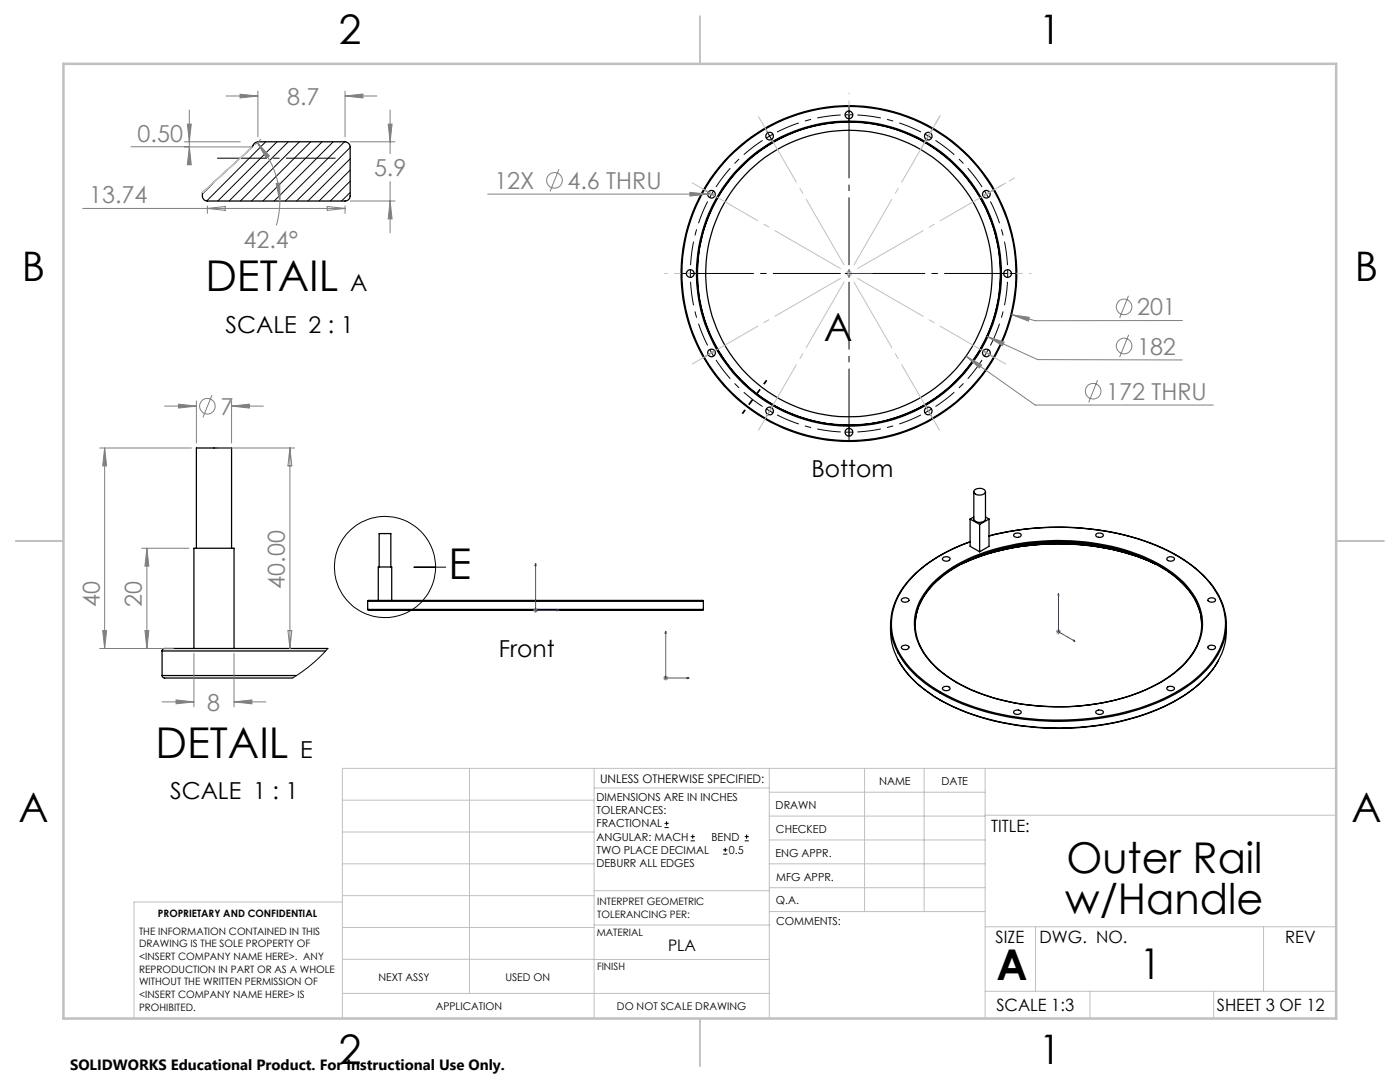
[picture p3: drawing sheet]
<svg xmlns="http://www.w3.org/2000/svg" width="279mm" height="216mm" viewBox="0 0 279 216" stroke-linecap="round" stroke-linejoin="round" font-family="sans-serif">
<g fill="none" stroke="#000" stroke-width=".25">
<path d="M40.4 38.5l9.8-9a1.62 1.62 0 0 1 1.3-1.2h17.4a1.1 1.1 0 0 1 1 1l-.1 9.9a.97 .97 0 0 1-.9 .9h-27.5a1.19 1.19 0 0 1-1-1.6zM194.3 98.1v5.5a1.34 1.34 0 0 0 2.4 0v-5.5M194.5 97.8a1.48 1.48 0 0 1 2.2 .3 1.33 1.33 0 0 1-2.4 0zM39.2 109.4v-20h7v20M73.4 120l.1-.2h66.8l.1 .2M73.4 120h67M73.4 120v1.6M75.5 119.8v-6.7h2.7v6.7M75.7 113.1v-6.6h2.3v6.6M140.4 120v1.6M179.2 118.9a12.1 12.1 0 0 0 1.6 13.8 28.9 28.9 0 0 0 13.8 8.7 54.4 54.4 0 0 0 37.6-1.7 22.6 22.6 0 0 0 11.3-9.8 11.7 11.7 0 0 0-.2-11M180 119.6a.84 .84 0 0 1 1.4 .2 .9 .9 0 0 1-1.5-.1z"/>
<path d="M186.1 116.3a29.9 29.9 0 0 1 15.5-7.5 45.1 45.1 0 0 1 29.5 3.6 16.9 16.9 0 0 1 8.4 9 10.7 10.7 0 0 1-2.8 10.8 28.8 28.8 0 0 1-15.2 7.7 46.4 46.4 0 0 1-28.6-2.6 19.2 19.2 0 0 1-9.5-8.6 10.1 10.1 0 0 1 1.5-10.9zM188.2 111.3a.82 .82 0 0 1 1.4 .3 .91 .91 0 0 1-1.5-.1zM191.9 112.5a48.5 48.5 0 0 1 38.7 .1M191.9 112.5a48.7 48.7 0 0 1 28.9-3.1 40.8 40.8 0 0 1 9.7 3.1M192.7 112.1a48.5 48.5 0 0 1 37.1 0M193.6 108.1a27.9 27.9 0 0 0-13.4 9.1l-1 1.6M193.6 103.6v5.4l1.9 1.1M193.6 103.6l1.9 1M194.3 103.2l-.7 .4M195.5 104.6v5.5M196.7 103.2l.7 .4M197.4 106.9a54.3 54.3 0 0 1 34.6 2.4 23.8 23.8 0 0 1 11.1 9.3l.1 .3"/>
<path d="M197.4 107a54.2 54.2 0 0 1 34.7 2.4 22.6 22.6 0 0 1 11.2 9.9 12.1 12.1 0 0 1-1.9 13.3 30.4 30.4 0 0 1-15.3 9.1 54.4 54.4 0 0 1-35.1-1.9 23.7 23.7 0 0 1-11.6-9.7 12 12 0 0 1 1.4-13.4 28.1 28.1 0 0 1 12.8-8.6M197.4 103.6v5.4l-1.9 1.1M197.4 103.6l-1.9 1M202.4 106.6a.89 .89 0 0 1 1.4 .3 .91 .91 0 0 1-1.5-.1zM218.8 106.6a.83 .83 0 0 1 1.4 .3 .88 .88 0 0 1-1.5-.2zM233 111.2a.87 .87 0 0 1 1.4 .5 .9 .9 0 0 1-1.5-.2zM241.2 119.5a.9 .9 0 0 1 1.4 .3 .91 .91 0 0 1-1.5-.1zM32.3 134.8v.1a.68 .68 0 0 0 1 .4h25.1M32.3 134.8h26.9M32.3 129.9h32.7M32.3 129.9v4.9M38.7 129.4v-20h8v20"/>
<path d="M65.4 129.4h-32.1a.75 .75 0 0 0-.9 .3l-.1 .2M73.4 121.6l.1 .2h66.8l.1-.2M73.4 121.6h67M177.7 124.6a12.6 12.6 0 0 0 1.5 7.1M179.2 131.7a24.1 24.1 0 0 0 12.1 9.8 53.7 53.7 0 0 0 40.7-.3 23.8 23.8 0 0 0 11.2-9.4M180.1 128.9a.88 .88 0 0 1 1.3 .3 .86 .86 0 0 1-1.5-.1zM182.6 124.6a12.9 12.9 0 0 1 5.9-9.9 36 36 0 0 1 18.5-6.3 43.6 43.6 0 0 1 24 4.3 16.2 16.2 0 0 1 8.6 9.7l.2 2.2M183.7 128.9a18.7 18.7 0 0 0 9 8.2 44.6 44.6 0 0 0 25.5 3.4 33.6 33.6 0 0 0 16.7-6.7 15.7 15.7 0 0 0 3.9-4.8M183.7 129a10.5 10.5 0 0 1 1.9-11.8 27.9 27.9 0 0 1 14.8-7.9 45.7 45.7 0 0 1 29.5 2.8 18.2 18.2 0 0 1 9.1 8.7 10 10 0 0 1-.2 8.2M188.2 137.2a.75 .75 0 0 1 .8-.3 .75 .75 0 0 1 .5 .6 .84 .84 0 0 1-1.4-.2zM232.9 137.2a.96 .96 0 0 1 1.5 .2 .85 .85 0 0 1-.8 .4 .85 .85 0 0 1-.7-.5zM241.2 128.9a.94 .94 0 0 1 1.4 .3 .91 .91 0 0 1-1.5 0z"/>
<path d="M244.7 124.6a14.4 14.4 0 0 1-5.6 12 38.7 38.7 0 0 1-18.7 7.9 53.3 53.3 0 0 1-30.7-3.7 23.2 23.2 0 0 1-10.5-9.1M202.3 142a.87 .87 0 0 1 1.5 .2 .91 .91 0 0 1-1.5-.1zM218.7 141.9a1 1 0 0 1 1.5 .2 .84 .84 0 0 1-.8 .5 .84 .84 0 0 1-.7-.5z"/>
<circle cx="142" cy="38.8" r=".76"/>
<circle cx="153.6" cy="27.2" r=".78"/>
<circle cx="169.4" cy="22.9" r=".75"/>
<circle cx="185.3" cy="27.2" r=".76"/>
<circle cx="196.8" cy="38.8" r=".76"/>
<circle cx="137.8" cy="54.6" r=".78"/>
<circle cx="169.4" cy="54.6" r="30.2"/>
<circle cx="169.4" cy="54.6" r="28.6"/>
<circle cx="169.4" cy="54.6" r="30.3"/>
<circle cx="169.4" cy="54.6" r="33.3"/>
<circle cx="169.4" cy="54.6" r="30.4"/>
<circle cx="169.4" cy="54.6" r="33.5"/>
<circle cx="201.1" cy="54.6" r=".78"/>
<circle cx="142" cy="70.4" r=".78"/>
<circle cx="196.9" cy="70.4" r=".78"/>
<circle cx="153.6" cy="82" r=".78"/>
<circle cx="169.4" cy="86.2" r=".77"/>
<circle cx="185.3" cy="82" r=".76"/>
</g>
<g fill="none" stroke="#000" stroke-width=".2">
<path d="M43.4 35.7l-3 3M53 28.3l-11.8 11.8M55.3 28.3l-11.8 11.8M57.5 28.3l-11.8 11.8M59.8 28.3l-11.8 11.8M62 28.3l-11.8 11.8M64.3 28.3l-11.8 11.8M66.5 28.3l-11.8 11.8M68.8 28.3l-11.9 11.8M69.9 29.4l-10.7 10.7M69.9 31.7l-8.4 8.4M69.9 33.9l-6.2 6.2"/>
<path d="M69.9 36.2l-4 3.9M69.9 38.4l-1.7 1.7M153.2 26.4l.4 .8M153.6 27.2l-.7 .4M153.6 27.2l.4 .7M154.3 26.7l-.7 .5M82.6 113.2h6.4M65.4 129.4l-3.2 3.2-1.7 1.3-2.1 1.4M132.6 165.1h.9M132.6 164.3h.9M133 163.9v.8M137.8 167.8h.9"/>
<path d="M137.8 166.9h.9M138.3 166.5v.9M144.3 170.4h.9M144.3 169.6h.9M144.7 169.2v.8M148.6 167.8h.8M148.6 166.9h.8M149 166.5v.9"/>
<circle cx="76.8" cy="113.1" r="10.1"/>
</g>
<g fill="none" stroke="#808080" stroke-width=".2">
<path d="M45.1 19.2h6.4M47.9 18.8l3.6 .4-3.6 .3zM51.5 18.2v9.1M68.9 19.2l3.5-.4v.7zM68.9 18.2v9.1M68.9 19.2h6.3M26.1 29.3h11.7M36.8 28.3h11.1M36.8 29.3h13.7M37.4 24.8h.8l-.4 3.5zM37.8 29.3l.4 3.6h-.8zM37.8 21.9v7.4"/>
<path d="M51.3 28.5l2.5 2.6-.7 .4zM51.3 28.5a17.1 17.1 0 0 1 4.5 11.6M52.1 27.8l-1.2 1M55.1 36.6l.7-.1v3.6zM69.9 28.3h8.9M77.5 24.8h.7l-.3 3.5zM77.9 21.9v8.8M77.9 36.2v10.3M97.3 38.7h45.5M111.5 33.8l-1.7 4.4M137.7 38.4l3.5 .3-3.5 .4zM16.5 41.6h52.4"/>
<path d="M41.4 41.1v1.5M41.4 41.6l3.5-.4v.8zM55.8 40.1a16.9 16.9 0 0 1-.7 4.9M65.3 41.2l3.6 .4-3.6 .4zM68.9 41.1v1.5M69.9 40.1h8.9M77.9 40.1l.3 3.6h-.7zM168.9 54.6h1M169.1 54.2l.7 .7M169.4 54.1v1M169.8 54.2l-.7 .7M225.2 59l-1.8 4.5"/>
<path d="M42.3 78.8l-1.8 4.5M192.8 71.1l3.1 1.7-.4 .6zM192.8 71.1l13.8 9.7h35.5M197 67.1l3.4 1.2-.3 .7zM197 67.1l10.1 4.7h28.8M201.9 62.8l3.5 .5-.2 .8zM201.9 62.8l4.7 1.2h29.4M219 75.8l-1.7 4.5M225.2 66.8l-1.8 4.5M19.9 89.4h18.3M20.9 89.4l.4 3.6h-.8zM20.9 89.4v40"/>
<path d="M32.8 81h6.4M35.6 80.6l3.6 .4-3.6 .4zM39.2 80v8.4M43.7 89.4h15.1M46.2 81l3.6-.4v.8zM46.2 80v8.4M46.2 81h6.4M57.9 89.4v40M57.9 89.4l.3 3.6h-.7zM28.3 109.4h9.4M29.3 109.4l.4 3.6h-.8zM29.3 109.4v20"/>
<path d="M19.9 129.4h14.6M20.5 125.8h.8l-.4 3.6zM28.9 125.8h.8l-.4 3.6zM35.1 139.7l3.6 .4-3.6 .3zM38.7 130.4v10.6M46.7 130.4v10.6M57.5 125.8h.7l-.3 3.6zM106.4 121.8h1M106.5 121.4l.7 .7M106.9 121.3v1M107.2 121.4l-.7 .7M132.4 135.3h.9"/>
<path d="M132.5 134.9l.7 .7M132.9 134.8v1M133.2 134.9l-.7 .7M210.7 126h1M210.9 125.7l.7 .7M211.2 125.6v1M211.6 125.7l-.7 .7M32.3 140.1h6.4M46.7 140.1l3.6-.4v.7zM46.7 140.1h6.4"/>
<circle cx="110.7" cy="36" r="1.56"/>
<circle cx="218.2" cy="78.1" r="1.55"/>
<circle cx="224.3" cy="69" r="1.55"/>
<circle cx="224.3" cy="61.2" r="1.55"/>
<circle cx="41.4" cy="81.1" r="1.55"/>
</g>
<g fill="none" stroke="#000" stroke-width=".2" stroke-dasharray="15.2 1.3 1.3 1.3" stroke-linecap="butt">
<path d="M141.3 38.3l-.7-.4M142 38.7l-.4 .8M142 38.7l.4-.7M142 38.7l-.7-.4M142 38.7l.7 .5M142.7 39.2l.7 .3M153.2 26.4l-.4-.6M154 27.9l.4 .6M169.4 22.9h-.8M169.4 22.9h.9M169.4 22.9v-.8M169.4 22.9v.8"/>
<path d="M169.4 22.1v-.8M169.4 23.7v.8M184.9 27.9l-.4 .6M185.3 27.1l-.8-.4M185.3 27.1l.7 .5M185.3 27.1l.4-.7M185.3 27.1l-.4 .8M185.7 26.4l.4-.6M196.1 39.2l-.6 .3M196.9 38.7l-.5-.7M196.9 38.7l.4 .8M196.9 38.7l.7-.4"/>
<path d="M196.9 38.7l-.8 .5M197.6 38.3l.7-.4M136.9 54.6h-.7M137.8 54.6v.8M137.8 54.6v-.9M137.8 54.6h-.9M137.8 54.6h.8M138.6 54.6h.8M169.4 54.6v-.9M169.4 54.6h-.8M169.4 54.6v.8M169.4 54.6h.9"/>
<path d="M200.3 54.6h-.8M201.1 54.6v-.9M201.1 54.6v.8M201.1 54.6h.8M201.1 54.6h-.8M201.9 54.6h.8M141.3 70.8l-.7 .4M142 70.4l.4 .7M142 70.4l-.4-.7M142 70.4l-.7 .4M142 70.4l.7-.4M142.7 70l.7-.4"/>
<path d="M196.1 70l-.6-.4M196.9 70.4l.4-.7M196.9 70.4l-.5 .7M196.9 70.4l.7 .4M196.9 70.4l-.8-.4M197.6 70.8l.7 .4M153.2 82.7l-.4 .7M153.6 82l.7 .4M153.6 82l-.7-.4M153.6 82l-.4 .7M153.6 82l.4-.7M154 81.3l.4-.7"/>
<path d="M169.4 86.2h.9M169.4 86.2h-.8M169.4 86.2v.9M169.4 86.2v-.8M169.4 87.1v.7M169.4 85.4v-.8M184.9 81.3l-.4-.7M185.3 82l.7-.4M185.3 82l-.8 .4M185.3 82l.4 .7M185.3 82l-.4-.7M185.7 82.7l.4 .7"/>
</g>
<path d="M152.2 28a31.7 31.7 0 0 0-9.3 9.3M167.8 22.9a31.7 31.7 0 0 0-12.7 3.4M183.8 26.3a31.7 31.7 0 0 0-12.7-3.4M196 37.3a31.7 31.7 0 0 0-9.3-9.3M137.8 56.2a31.7 31.7 0 0 0 3.4 12.7M141.2 40.2a31.7 31.7 0 0 0-3.4 12.7M201.1 52.9a31.7 31.7 0 0 0-3.4-12.7M142.9 71.8a31.7 31.7 0 0 0 9.3 9.3M197.7 68.9a31.7 31.7 0 0 0 3.4-12.7M155.1 82.8a31.7 31.7 0 0 0 12.7 3.4M171.1 86.2a31.7 31.7 0 0 0 12.7-3.4M186.7 81.1a31.7 31.7 0 0 0 9.3-9.3" fill="none" stroke="#000" stroke-width=".2" stroke-dasharray="15.2 1.3 1.3 1.3" stroke-dashoffset="10.5" stroke-linecap="butt"/>
<g fill="none" stroke="#c0c0c0" stroke-width=".2">
<path d="M50.2 29.5l-9.8 9M168.9 54.6h1M169.1 54.2l.7 .7M169.4 54.1v1M169.8 54.2l-.7 .7M68.3 159.7h50.3M93.7 153.3v44.9M118.6 153.3v49.9M118.6 157.2h34.9M153.5 153.3v49.9M153.5 158.1h43.1M172.5 153.3v28.6"/>
<path d="M184.4 153.3v28.6M196.6 153.3v49.9M266.7 153.3h-198.4v49.9M68.3 178.7h50.3M68.3 172.4h50.3M68.3 166h50.3M68.3 180h-41.6v23.2M118.6 177.7h35M153.5 167.6h43.1M153.5 162.8h43.1M153.5 172.4h43.1M153.5 177.1h43.1"/>
<path d="M196.6 162.7h70.1M68.3 198.2h85.2M68.3 191.4l85.2 .1M68.3 185.1h50.3M118.6 184.6h35M153.6 181.9h43M196.6 197.8h70.1M196.6 184.9h70.1M206.7 184.9v12.9M217.5 197.8v5.4M242.2 197.8v5.4M252.2 184.9v12.9"/>
</g>
<g fill="none" stroke="#00f" stroke-width=".2">
<path d="M169.3 54.6h.2zM169.4 54.6h.1M169.4 54.6h4.7M174.1 54.6h-.5h.5M106.9 112.4l.1 .5h-.2zM106.9 112.4v9.4h4.7M211.2 118.4l.1 .4-.2-.1zM211.2 118.4v7.6l3.4 2M111.1 121.7l.5 .1-.5 .1zM132.9 125.9l.1 .5h-.3zM132.9 125.9v9.4h4.6M137.1 135.2l.4 .1-.4 .1z"/>
<path d="M214.2 127.7l.4 .3-.4-.1z"/>
</g>
<path d="M43.3 31.6h23.7" fill="none" stroke="#000" stroke-width=".2" stroke-dasharray="15.2 1.3 1.3 1.3" stroke-dashoffset="5.3" stroke-linecap="butt"/>
<path d="M167.8 54.6h-30.9M169.4 52.9v-30.8M169.4 56.2v30.9M171.1 54.6h30.9" fill="none" stroke="#000" stroke-width=".2" stroke-dasharray="15.2 1.3 1.3 1.3" stroke-dashoffset="1.7" stroke-linecap="butt"/>
<path d="M148.1 82.6l4.9-6.7" fill="none" stroke="#000" stroke-width=".35" stroke-dasharray="6.3 1.3 1.3 1.3 1.3 1.3" stroke-dashoffset="5.4" stroke-linecap="butt"/>
<path d="M137.8 36.3l63.3 36.6M137.8 72.9l63.3-36.6M151.2 86.2l36.5-63.3" fill="none" stroke="#c0c0c0" stroke-width=".2" stroke-dasharray="15.2 1.3 1.3 1.3" stroke-dashoffset="-.4" stroke-linecap="butt"/>
<path d="M151.2 23l36.5 63.2" fill="none" stroke="#c0c0c0" stroke-width=".2" stroke-dasharray="15.2 1.3 1.3 1.3" stroke-dashoffset="-.3" stroke-linecap="butt"/>
<path d="M196.9 38.7l5.6-3.2" fill="none" stroke="#c0c0c0" stroke-width=".2" stroke-dasharray="15.2 1.3 1.3 1.3" stroke-dashoffset="13.9" stroke-linecap="butt"/>
<path d="M183.7 29.8l4-6.8" fill="none" stroke="#c0c0c0" stroke-width=".2" stroke-dasharray="15.2 1.3 1.3 1.3" stroke-dashoffset="13.2" stroke-linecap="butt"/>
<path d="M169.4 22.9v-4.4" fill="none" stroke="#c0c0c0" stroke-width=".2" stroke-dasharray="15.2 1.3 1.3 1.3" stroke-dashoffset="14.9" stroke-linecap="butt"/>
<path d="M137.8 54.6h-5.2" fill="none" stroke="#c0c0c0" stroke-width=".2" stroke-dasharray="15.2 1.3 1.3 1.3" stroke-dashoffset="14.5" stroke-linecap="butt"/>
<path d="M201.1 54.6h4.8" fill="none" stroke="#c0c0c0" stroke-width=".2" stroke-dasharray="15.2 1.3 1.3 1.3" stroke-dashoffset="14.8" stroke-linecap="butt"/>
<path d="M139.7 3.2v9.5M3.1 107.9h9.6M266.7 107.9h9.5M139.7 203.2v9.6" fill="none" stroke="#c0c0c0" stroke-width=".25"/>
<path d="M12.7 12.7h254v190.5h-254z" fill="none" stroke="#c0c0c0" stroke-width=".5"/>
<g fill="#808080">
<path d="M192.8 71.1l3.1 1.7-.4 .6zM197 67.1l3.4 1.2-.3 .7zM201.9 62.8l3.5 .5-.2 .8z"/>
<path d="M55.1 36.6l.7-.1v3.6zM51.3 28.5l2.5 2.6-.7 .4z"/>
</g>
<g fill="#00f">
<path d="M111.1 121.7l.5 .1-.5 .1zM106.9 112.4l.1 .5h-.2z"/>
<path d="M-.1 28.2v.2zM-.1 37.3v.4zM-.1 28.2v.2zM-.1 37.3v.4zM137.1 135.2l.4 .1-.4 .1zM132.9 125.9l.1 .5h-.3z"/>
<path d="M173.6 54.6h.5zM169.3 54.6h.2zM214.2 127.7l.4 .3-.4-.1zM211.2 118.4l.1 .4-.2-.1z"/>
</g>
<g fill="#808080">
<path d="M137.7 38.4l3.5 .3-3.5 .4z"/>
<path d="M46.2 81l3.6-.4v.8zM35.6 80.6l3.6 .4-3.6 .4z"/>
<path d="M77.5 24.8h.7l-.3 3.5zM77.9 40.1l.3 3.6h-.7zM37.8 29.3l.4 3.6h-.8zM37.4 24.8h.8l-.4 3.5zM35.1 139.7l3.6 .4-3.6 .3zM46.7 140.1l3.6-.4v.7z"/>
<path d="M47.9 18.8l3.6 .4-3.6 .3zM68.9 19.2l3.5-.4v.7z"/>
<path d="M29.3 109.4l.4 3.6h-.8zM28.9 125.8h.8l-.4 3.6zM20.9 89.4l.4 3.6h-.8zM20.5 125.8h.8l-.4 3.6z"/>
</g>
<g font-size="8.5">
<text x="41" y="58.2">DETAIL</text>
<text x="89.5" y="115.5">E</text>
<text x="31.1" y="151.2">DETAIL</text>
<text x="212.8" y="174.2">Outer Rail</text>
<text x="212.6" y="182.3">w/Handle</text>
<text x="198.9" y="195.5">A</text>
<text x="227.5" y="195.4">1</text>
</g>
<g font-size="8.1">
<text x="67.6" y="8.9">2</text>
<text x="207.3" y="8.9">1</text>
<text x="4.4" y="56.2">B</text>
<text x="270.4" y="56.2">B</text>
<text x="3.7" y="164.1">A</text>
<text x="269.7" y="164.1">A</text>
<text x="67.6" y="212.4">2</text>
<text x="207.3" y="212.4">1</text>
</g>
<text font-size="7.8" x="164.4" y="68">A</text>
<g font-size="4.7" fill="#808080">
<text x="57.3" y="20.9">8.7</text>
<text x="27.5" y="28.3">0.50</text>
<text x="74.6" y="35.2">5.9</text>
<text x="17.8" y="40.6">13.74</text>
<text x="98.7" y="37.7">12X</text>
<text x="113.2" y="37.7">4.6 THRU</text>
<text x="48.6" y="49.5">42.4°</text>
<text x="226.9" y="62.9">201</text>
<text x="226.9" y="70.7">182</text>
<text x="44" y="82.7">7</text>
<text x="220.7" y="79.7">172 THRU</text>
<text x="56.9" y="117.4" transform="rotate(-90 56.9 117.4)">40.00</text>
<text x="19.9" y="121.1" transform="rotate(-90 19.9 121.1)">40</text>
<text x="28.3" y="121.1" transform="rotate(-90 28.3 121.1)">20</text>
<text x="41.3" y="141.8">8</text>
</g>
<g font-size="4.7">
<text x="69.9" y="58.2">A</text>
<text x="45" y="66.4">SCALE 2 : 1</text>
<text x="161.9" y="95.3">Bottom</text>
<text x="99.6" y="131">Front</text>
<text x="59.9" y="151.2">E</text>
<text x="33.9" y="159.4">SCALE 1 : 1</text>
</g>
<g font-size="3.4">
<text x="197.8" y="166">TITLE:</text>
<text x="198.7" y="188.1">SIZE</text>
<text x="207.5" y="188.1">DWG. NO.</text>
<text x="256.5" y="188.2">REV</text>
<text x="198.8" y="201.7">SCALE 1:3</text>
<text x="242.8" y="201.7">SHEET 3 OF 12</text>
</g>
<text font-size="3.2" x="133.3" y="189.8">PLA</text>
<text font-size="3" x="14" y="213.5">SOLIDWORKS Educational Product. For Instructional Use Only.</text>
<text font-size="2.4" x="119.8" y="156.2">UNLESS OTHERWISE SPECIFIED:</text>
<g font-size="2.2">
<text x="119" y="159.8">DIMENSIONS ARE IN INCHES</text>
<text x="154.8" y="161.4">DRAWN</text>
<text x="175.4" y="156.6">NAME</text>
<text x="187.9" y="156.7">DATE</text>
<text x="119" y="162.4">TOLERANCES:</text>
<text x="119" y="165.1">FRACTIONAL</text>
<text x="119" y="167.8">ANGULAR: MACH</text>
<text x="142" y="167.8">BEND</text>
<text x="154.9" y="166.3">CHECKED</text>
<text x="119" y="173.1">DEBURR ALL EDGES</text>
<text x="119" y="170.4">TWO PLACE DECIMAL</text>
<text x="145.5" y="170.4">0.5</text>
<text x="154.8" y="170.9">ENG APPR.</text>
<text x="154.9" y="175.7">MFG APPR.</text>
<text x="154.9" y="180.4">Q.A.</text>
<text x="154.9" y="184.6">COMMENTS:</text>
</g>
<g font-size="2.1">
<text x="75.5" y="195.7">NEXT ASSY</text>
<text x="100.9" y="195.7">USED ON</text>
<text x="86.9" y="201.5">APPLICATION</text>
<text x="123.1" y="201.6">DO NOT SCALE DRAWING</text>
</g>
<g font-size="2">
<text x="31.5" y="182.9">PROPRIETARY AND CONFIDENTIAL</text>
<text x="119.2" y="180.6">INTERPRET GEOMETRIC</text>
<text x="119.2" y="183.1">TOLERANCING PER:</text>
<text x="27.8" y="186.5">THE INFORMATION CONTAINED IN THIS</text>
<text x="27.8" y="189">DRAWING IS THE SOLE PROPERTY OF</text>
<text x="27.8" y="191.6">&lt;INSERT COMPANY NAME HERE&gt;. ANY</text>
<text x="119.1" y="186.7">MATERIAL</text>
<text x="27.8" y="194.1">REPRODUCTION IN PART OR AS A WHOLE</text>
<text x="27.8" y="196.6">WITHOUT THE WRITTEN PERMISSION OF</text>
<text x="119.1" y="193.5">FINISH</text>
<text x="27.8" y="199.1">&lt;INSERT COMPANY NAME HERE&gt; IS</text>
<text x="27.8" y="201.7">PROHIBITED.</text>
</g>
</svg>
